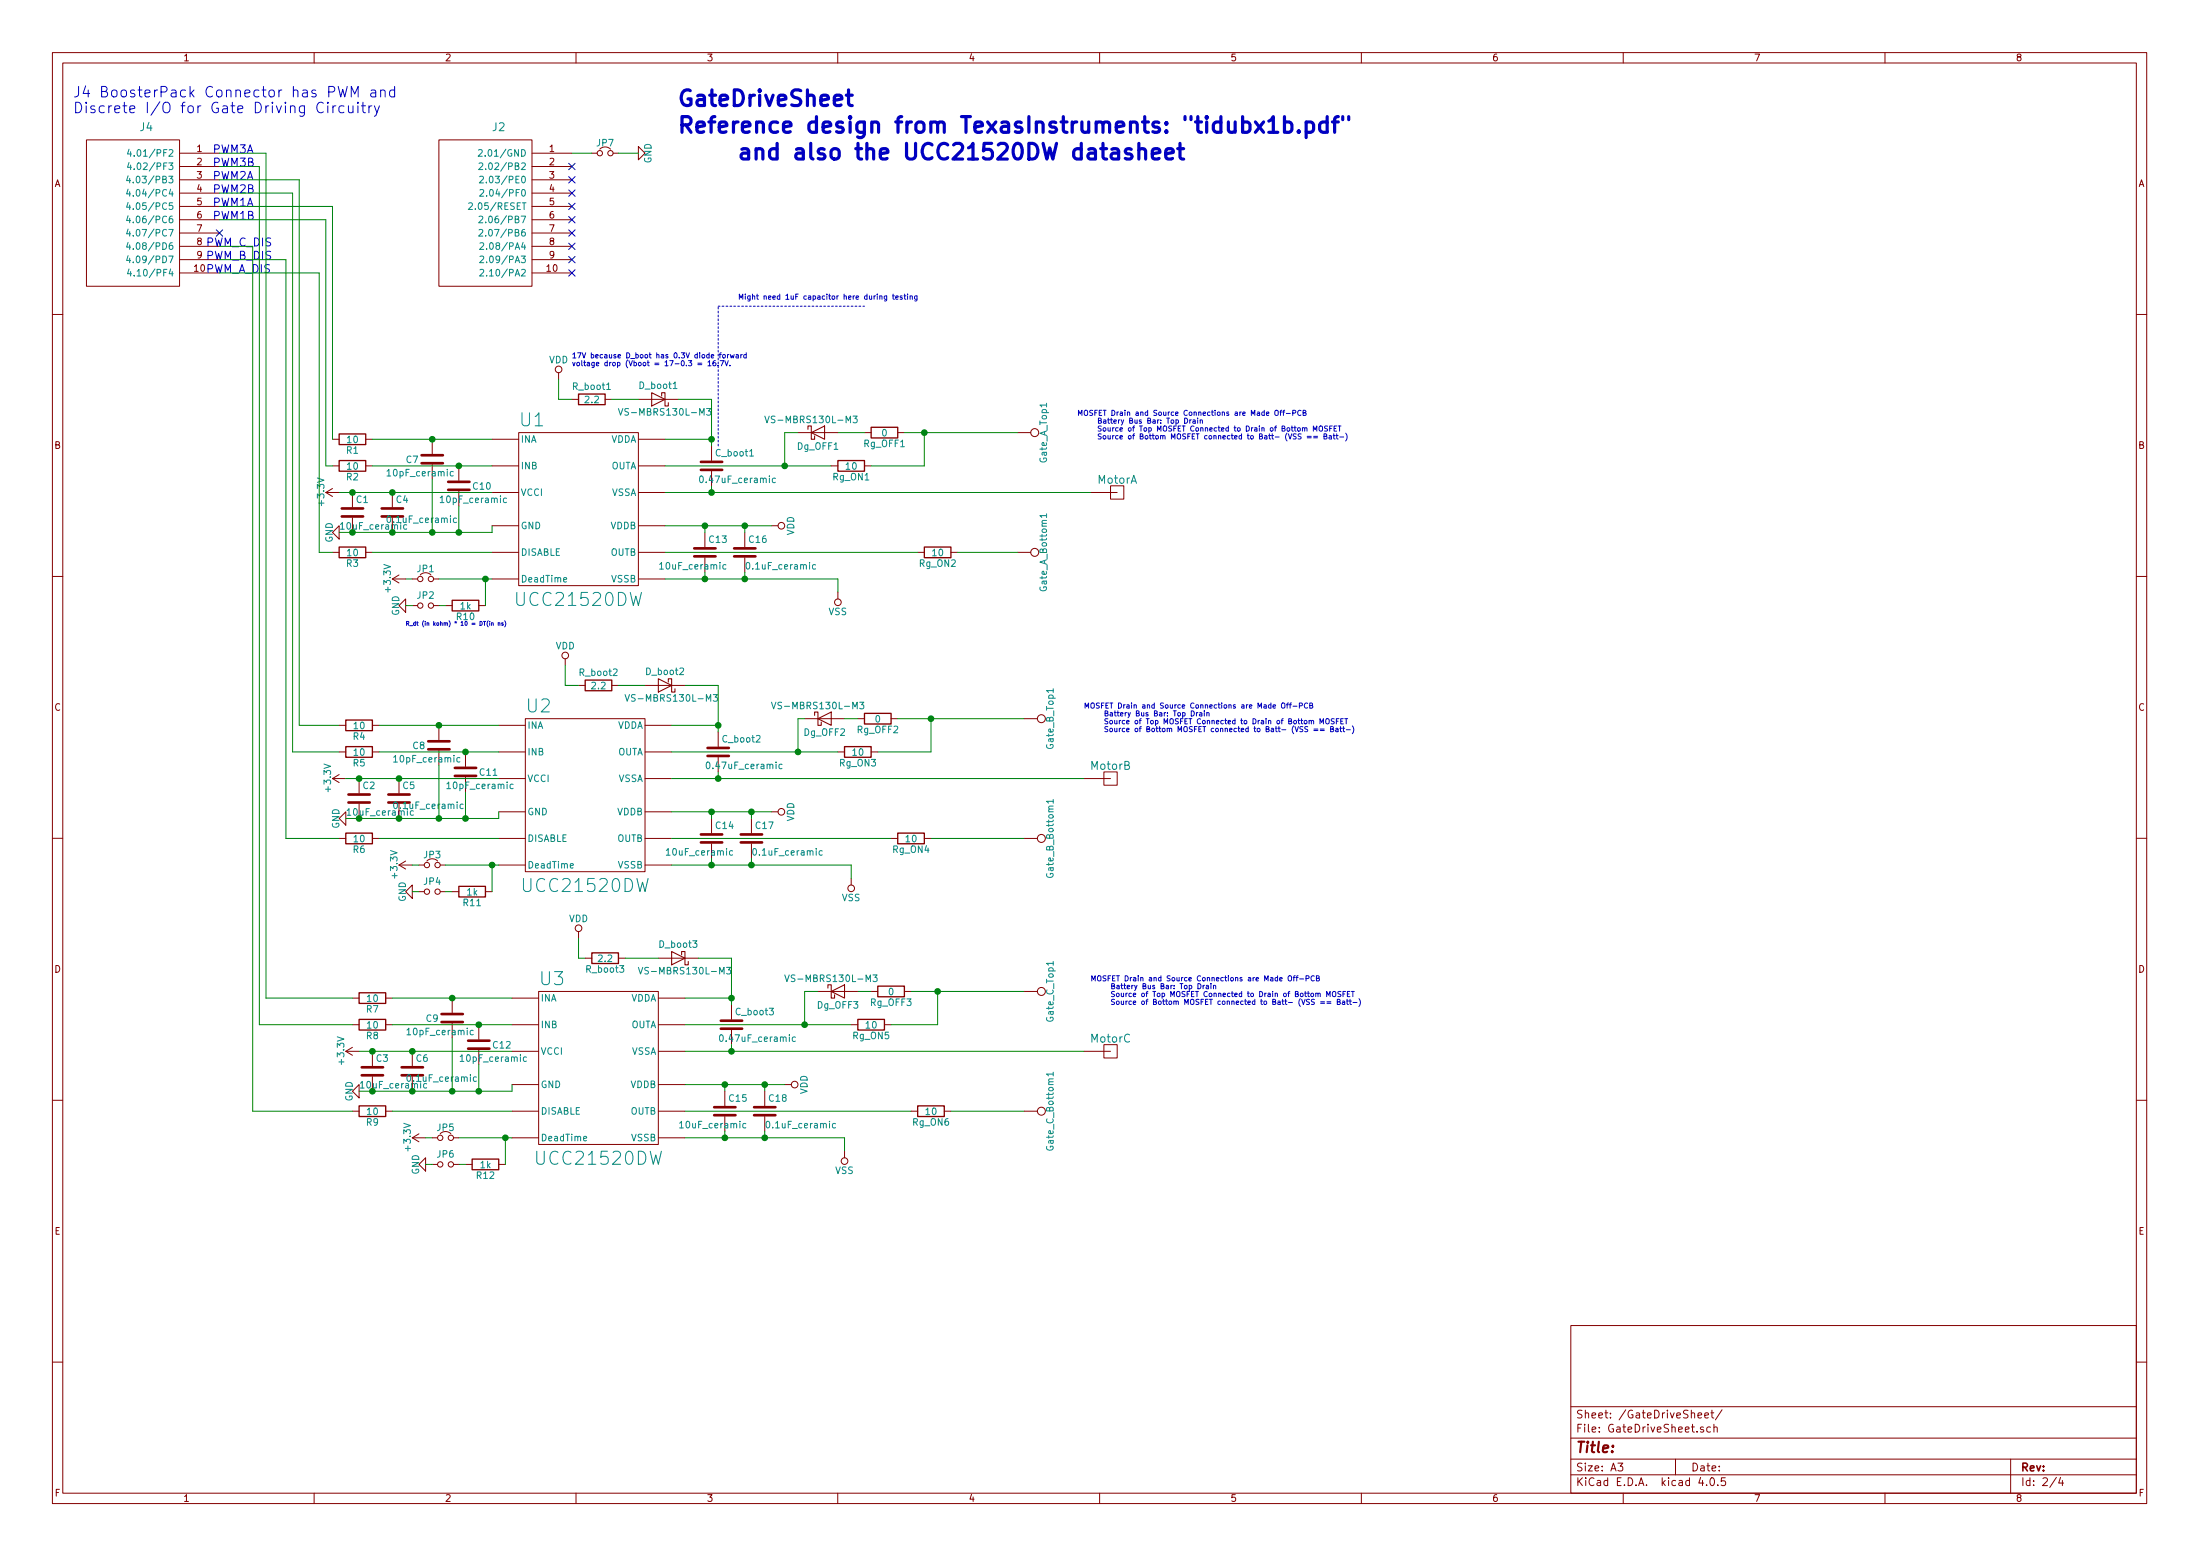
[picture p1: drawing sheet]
<svg xmlns="http://www.w3.org/2000/svg" width="420mm" height="297mm" viewBox="0 0 420 297" stroke-linecap="round" stroke-linejoin="round" font-family="sans-serif">
<g fill="none" stroke="#840000" stroke-width=".19">
<path d="M10 10h400v277h-400zM12 12h396v273.1h-396zM60 10v2M110 10v2M160 10v2M210 10v2M260 10v2M310 10v2M360 10v2M16.5 26.7h17.8v27.9h-17.8zM34.3 29.2h7.6M34.3 31.8h7.6"/>
<path d="M34.3 34.3h7.6M34.3 36.9h7.6M34.3 39.4h7.6M83.8 26.7h17.8v27.9h-17.8zM101.6 29.2h7.6M101.6 31.8h7.6M101.6 34.3h7.6M101.6 36.9h7.6M101.6 39.4h7.6M113 29.2h1M117.1 29.2h1M121.9 28l1.3 1.2-1.3 1.3z"/>
<path d="M34.3 41.9h7.6M34.3 44.5h7.6M34.3 47h7.6M34.3 49.6h7.6M34.3 52.1h7.6M101.6 41.9h7.6M101.6 44.5h7.6M101.6 47h7.6M101.6 49.6h7.6M101.6 52.1h7.6M10 60h2M106.7 71.2v1.2"/>
<path d="M109.2 76.2h1.3M115.6 76.2h1.2M121.9 76.2h7.6M408 60h2M62.2 94h2.6M62.2 94l1.3 .8M63.5 83.9h1.3M63.5 88.9h1.3M63.5 93.3l-1.3 .7M67.3 94v2.8M67.3 98.8v2.8M69.8 83.9h1.3"/>
<path d="M69.8 88.9h1.3M74.9 94v2.8M74.9 98.8v2.8M82.5 83.9v2.8M82.5 88.7v2.8M87.6 88.9v2.8M87.6 93.8v2.8M94 83.9h5.1M94 88.9h5.1M94 94h5.1M99.1 82.6h22.8v29.2h-22.8zM121.9 83.9h5.1"/>
<path d="M121.9 88.9h5.1M121.9 94h5.1M135.9 85.1v2.8M135.9 90v2.7M152.4 82.6h7.6M158.7 88.9h1.3M165.1 88.9h1.3M165.1 82.6h1.3M171.4 82.6h1.3M194.3 82.6h2.5M208.3 94h5.1M212.1 92.7h2.5v2.6h-2.5z"/>
<path d="M10 110h2M63.5 105.4h1.3M64.8 100.4v2.5l-1.3-1.3zM69.8 105.4h1.3M74.9 110.5h2.6M74.9 110.5l1.3 .8M76.2 115.6l1.3-1.3v2.6zM76.2 109.8l-1.3 .7M78.7 110.5h1.1M78.7 115.6h1.1M82.8 110.5h1M82.8 115.6h1"/>
<path d="M85.1 115.6h1.3M91.4 115.6h1.3M94 100.4h5.1M94 105.4h5.1M94 110.5h5.1M121.9 100.4h5.1M121.9 105.4h5.1M121.9 110.5h5.1M134.6 101.6v2.8M134.6 106.5v2.8M142.2 101.6v2.8M142.2 106.5v2.8"/>
<path d="M147.3 100.4h1.3M160 113.1v1.2M175.3 105.4h1.2M181.6 105.4h1.3M194.3 105.4h2.5M408 110h2M64.8 138.5h1.2M71.1 138.5h1.3M83.8 138.5v2.8M95.2 138.5h5.1M100.3 137.2h22.9v29.2h-22.9zM107.9 125.8v1.2"/>
<path d="M110.5 130.8h1.3M116.8 130.8h1.3M123.2 138.5h5.1M123.2 130.8h7.6M137.2 139.7v2.8M153.7 137.2h7.6M163.8 137.2h1.3M170.2 137.2h1.2M195.6 137.2h2.5M63.5 148.6h2.5M63.5 148.6l1.3 .8M64.8 156.2l1.2-1.2v2.5z"/>
<path d="M64.8 143.5h1.2M64.8 147.9l-1.3 .7M68.6 148.6v2.8M68.6 153.5v2.7M71.1 143.5h1.3M76.2 148.6v2.8M76.2 153.5v2.7M83.8 143.3v2.8M88.9 143.5v2.8M88.9 148.4v2.8M95.2 143.5h5.1M95.2 148.6h5.1"/>
<path d="M95.2 155h5.1M123.2 143.5h5.1M123.2 148.6h5.1M123.2 155h5.1M135.9 156.2v2.8M137.2 144.6v2.8M143.5 156.2v2.8M147.3 155h1.3M160 143.5h1.3M166.4 143.5h1.2M207 148.6h5.1M210.8 147.4h2.6v2.5h-2.6z"/>
<path d="M10 160h2M64.8 160.1h1.2M71.1 160.1h1.3M76.2 165.1h2.5M76.2 165.1l1.3 .8M77.5 170.2l1.2-1.3v2.6zM77.5 164.4l-1.3 .7M80 165.1h1M80 170.2h1M84.1 165.1h1M84.1 170.2h1M86.4 170.2h1.2"/>
<path d="M92.7 170.2h1.3M95.2 160.1h5.1M95.2 165.1h5.1M110.5 177.8v1.3M123.2 160.1h5.1M123.2 165.1h5.1M135.9 161.1v2.8M143.5 161.1v2.8M162.6 167.7v1.2M170.2 160.1h1.2M176.5 160.1h1.3M195.6 160.1h2.5"/>
<path d="M408 160h2M67.3 190.5h1.3M67.3 195.6h1.3M67.3 199.9l-1.3 .8M73.7 190.5h1.2M73.7 195.6h1.2M86.4 190.5v2.8M86.4 195.4v2.8M91.4 195.6v2.8M97.8 190.5h5.1M97.8 195.6h5.1M102.9 189.3h22.8v29.2h-22.8z"/>
<path d="M111.8 182.9h1.2M118.1 182.9h1.3M125.7 190.5h5.1M125.7 195.6h5.1M125.7 182.9h7.6M139.7 191.8v2.8M139.7 196.6v2.8M156.2 189.3h7.6M162.6 195.6h1.2M166.4 189.3h1.2M168.9 195.6h1.3M172.7 189.3h1.3"/>
<path d="M195.6 189.3h2.5M210.8 199.4h2.6v2.6h-2.6zM10 210h2M66 200.7h2.6M66 200.7l1.3 .8M67.3 208.3l1.3-1.3v2.6zM67.3 212.1h1.3M71.1 200.7v2.8M71.1 205.5v2.8M73.7 212.1h1.2M78.7 217.2h2.6M78.7 217.2l1.3 .8"/>
<path d="M78.7 200.7v2.8M78.7 205.5v2.8M80 216.4l-1.3 .8M82.5 217.2h1.1M86.6 217.2h1M91.4 200.4v2.8M97.8 200.7h5.1M97.8 207h5.1M97.8 212.1h5.1M97.8 217.2h5.1M125.7 200.7h5.1M125.7 207h5.1"/>
<path d="M125.7 212.1h5.1M125.7 217.2h5.1M138.4 208.3v2.8M138.4 213.1v2.8M146 208.3v2.8M146 213.1v2.8M149.9 207h1.2M161.3 219.7v1.3M174 212.1h1.3M180.3 212.1h1.3M195.6 212.1h2.5M207 200.7h5.1"/>
<path d="M408 210h2M80 222.3l1.3-1.3v2.6zM82.5 222.3h1.1M86.6 222.3h1M88.9 222.3h1.3M95.2 222.3h1.3M300 253h108v32.1h-108zM10 260h2M300 278.5h108M300 274.5h108M300 268.5h108M309 279.3h.9l-.5 .6 .5 .1v.7l-.2 .1-.7-.1"/>
<path d="M320 278.5v3M324.3 270.2l.7-.1-.1-.3-.4-.1-.2 .2 .1 .7h.5M325.3 272.5a.37 .37 0 0 0-.6 .1l.1 .2 .5 .2 .1 .1-.2 .3-.5-.1M325.6 270.2l.7-.1-.1-.3-.4-.1-.2 .2 .1 .7h.5M326.7 272.5l-.5-.1-.2 .3v.6l.2 .1 .5-.1M326.7 269.7h.6M326.9 269.2v1.3l.4 .2M327.3 272.5l.2-.1 .4 .1 .1 .9M327.3 271.9v1.5M328.9 269.1l-1.3 2M384 278.5v6.6M408 260h2"/>
<path d="M60 285.1v1.9M110 285.1v1.9M160 285.1v1.9M210 285.1v1.9M260 285.1v1.9M300 281.5h108M310 285.1v1.9M324.8 282l-.4 1.1h1M325.9 283.5v.1M326.7 282.3l.2-.2a.81 .81 0 0 1 .6 .6 .81 .81 0 0 1-.3 .8l-.1 .1a.79 .79 0 0 1-.4-1.3zM328.1 283.5v.1M329.5 282.1h-.7l-.1 .7 .2-.1h.5l.2 .3-.1 .5-.2 .1-.6-.1"/>
<path d="M360 285.1v1.9M392.7 282l-1.2 2M393.5 282l-.3 1.1h.9M393.9 282.6v1"/>
<circle cx="114.6" cy="29.2" r=".51"/>
<circle cx="116.6" cy="29.2" r=".51"/>
<circle cx="106.7" cy="70.5" r=".63"/>
<circle cx="197.6" cy="82.6" r=".76"/>
<circle cx="80.3" cy="115.6" r=".51"/>
<circle cx="80.3" cy="110.5" r=".51"/>
<circle cx="82.3" cy="115.6" r=".51"/>
<circle cx="82.3" cy="110.5" r=".51"/>
<circle cx="149.2" cy="100.4" r=".63"/>
<circle cx="160" cy="115" r=".63"/>
<circle cx="197.6" cy="105.4" r=".76"/>
<circle cx="107.9" cy="125.1" r=".63"/>
<circle cx="198.9" cy="137.2" r=".76"/>
<circle cx="149.2" cy="155" r=".63"/>
<circle cx="81.5" cy="170.2" r=".51"/>
<circle cx="81.5" cy="165.1" r=".51"/>
<circle cx="83.6" cy="170.2" r=".51"/>
<circle cx="83.6" cy="165.1" r=".51"/>
<circle cx="110.5" cy="177.2" r=".63"/>
<circle cx="162.6" cy="169.6" r=".63"/>
<circle cx="198.9" cy="160.1" r=".76"/>
<circle cx="198.9" cy="189.3" r=".76"/>
<circle cx="84.1" cy="217.2" r=".51"/>
<circle cx="86.1" cy="217.2" r=".51"/>
<circle cx="151.8" cy="207" r=".63"/>
<circle cx="198.9" cy="212.1" r=".76"/>
<circle cx="84.1" cy="222.3" r=".51"/>
<circle cx="86.1" cy="222.3" r=".51"/>
<circle cx="161.3" cy="221.7" r=".63"/>
</g>
<g fill="none" stroke="#008484" stroke-width=".19">
<path d="M24.5 33.6l-.3 .9h.7M24.5 36.1l-.3 .9h.7M24.5 38.6l-.3 1h.7M24.6 28.5l-.2 .9h.7M24.6 31l-.2 .9h.7M24.8 34v.9M24.8 36.6v.9M24.8 39.1v.9M24.9 29v.8M24.9 31.5v.9M89.5 38.8l.5-.1 .2 .4-.8 .9h.8M91.4 28.7l.5-.1 .2 .3-.8 .9h.8"/>
<path d="M91.5 31.2l.5-.1 .2 .4-.8 .9h.8M91.6 33.7l.5-.1 .2 .4-.8 .9h.8M91.7 36.3l.5-.1 .2 .3-.8 1h.8M24.5 41.2l-.3 .9h.7M24.5 43.7l-.3 .9h.7M24.5 46.3l-.3 .9h.7M24.5 48.8l-.3 .9h.7M24.6 51.3l-.2 1h.7M24.8 41.7v.8M24.8 44.2v.9M24.8 46.7v.9M24.8 49.3v.9"/>
<path d="M24.9 51.8v.9M91.5 41.4l.5-.1 .2 .3-.8 .9h.8M91.5 43.9l.5-.1 .2 .4-.8 .9h.8M91.7 46.4l.5-.1 .2 .4-.8 .9h.8M91.7 49l.5-.1 .2 .3-.8 1h.8M91.7 51.5l.5-.1 .2 .4-.8 .9h.8M115.9 74.4h.7M118.1 78l.4 1.3 .4-1.3M128.6 74.2h.7M135 78h.7l-.4 .5 .4 .1v.5l-.2 .2-.5-.2M146.1 79.4l.4 1.3 .4-1.3M162.9 79.4h.8l-.4 .5 .4 .1v.6l-.2 .1-.6-.1"/>
<path d="M199.9 77v.7M86.6 90.1l-.4-.1-.2 .3 .1 .5h.5M87.2 99l-.4-.1-.2 .2 .1 .6h.5M96.7 95.2l-.3-.1-.3 .2 .1 .6h.5M133.7 91l.2-.1a.67 .67 0 0 1 .4 .6 .67 .67 0 0 1-.4 .6l-.3-.4zM143.2 87.1h.7M148.1 91.3h-.4l-.2 .2 .1 .6h.5M199.9 98.4h-1.3l.4 .4M199.9 98.1v.7M77.7 100.2h-.4l-.2 .2 .1 .6h.5M107.6 110.7l.6-.1v-.3l-.4-.1-.2 .2 .1 .6h.5M138.6 107.9l-.3-.1-.3 .2 .2 .6h.4"/>
<path d="M155.8 107.9l-.4-.1-.2 .2 .1 .6h.5M119.4 132.6l.4 1.3 .4-1.3M136.2 132.6h.8l-.4 .5 .4 .1v.5l-.2 .2-.6-.2M147.3 134l.5 1.3 .4-1.3M164.2 134h.8l-.5 .5 .4 .1v.6l-.2 .1-.5-.1M201.1 131.5v.7M78.9 154.8h-.3l-.2 .2 .1 .6h.4M87.8 144.7l-.3-.1-.3 .3 .2 .5h.4M88.4 153.6l-.3-.1-.2 .3 .1 .5h.4M98 149.8l-.4-.1-.2 .2 .1 .6h.5M135 145.6l.2-.1a.67 .67 0 0 1 .4 .6 .67 .67 0 0 1-.4 .6l-.3-.4zM149.4 146l-.4-.1-.2 .2 .1 .6h.5"/>
<path d="M201.1 153h-1.2l.3 .3M201.1 152.6v.7M108.9 165.3l.6-.1-.1-.3h-.3l-.2 .1 .1 .6h.4M139.9 162.5l-.4-.1-.2 .2 .1 .6h.5M157 162.5l-.3-.1-.3 .2 .1 .6h.5M90.4 196.8l-.4-.1-.2 .2 .1 .6h.5M121.9 184.7l.4 1.2 .5-1.2M137.5 197.6l.2-.1a.67 .67 0 0 1 .4 .7 .67 .67 0 0 1-.4 .6l-.3-.5zM138.8 184.7h.7l-.4 .5 .4 .1v.5l-.2 .1-.5-.1M149.9 186.1l.4 1.3 .4-1.3M151.9 198h-.4l-.2 .2 .1 .5h.5M166.7 186.1h.8l-.4 .5 .4 .1v.6l-.2 .1-.6-.1"/>
<path d="M201.1 183.6v.7M81.5 206.9l-.4-.1-.2 .3 .1 .5h.5M91 205.6h-.4l-.2 .2 .1 .6h.5M100.5 201.8h-.3l-.3 .2 .2 .6h.4M111.5 217.4l.5-.2v-.2l-.4-.1-.1 .2v.6h.5M142.4 214.5h-.3l-.2 .2 .1 .6h.4M159.6 214.5h-.4l-.2 .2 .1 .6h.5M201.1 205h-1.2l.3 .4M201.1 204.7v.7"/>
</g>
<g fill="none" stroke="#840000" stroke-width=".25">
<path d="M110.5 75.2h5.1v2.1h-5.1zM64.8 82.8h5v2.1h-5zM64.8 87.9h5v2.1h-5zM160 87.9h5.1v2.1h-5.1zM166.4 81.6h5v2h-5zM64.8 104.4h5v2.1h-5zM86.4 114.6h5v2h-5zM176.5 104.4h5.1v2.1h-5.1zM66 137.5h5.1v2h-5.1zM111.8 129.8h5v2.1h-5zM165.1 136.2h5.1v2h-5.1zM66 142.5h5.1v2.1h-5.1z"/>
<path d="M66 159h5.1v2.1h-5.1zM161.3 142.5h5.1v2.1h-5.1zM171.4 159h5.1v2.1h-5.1zM87.6 169.2h5.1v2h-5.1zM68.6 189.5h5.1v2.1h-5.1zM68.6 194.6h5.1v2h-5.1zM113 181.9h5.1v2h-5.1zM163.8 194.6h5.1v2h-5.1zM167.6 188.3h5.1v2h-5.1zM68.6 211.1h5.1v2h-5.1zM175.3 211.1h5v2h-5zM90.2 221.3h5v2h-5z"/>
</g>
<g fill="none" stroke="#840000" stroke-width=".51">
<path d="M65.3 98.6h4M65.3 97.1h4M72.9 98.6h4.1M72.9 97.1h4.1M80.5 88.4h4.1M80.5 86.9h4.1M85.6 93.5h4.1M85.6 92h4.1M133.9 89.7h4M133.9 88.2h4M132.6 106.2h4.1M132.6 104.7h4.1"/>
<path d="M140.2 106.2h4.1M140.2 104.7h4.1M66.5 153.2h4.1M66.5 151.7h4.1M74.2 153.2h4M74.2 151.7h4M81.8 143h4.1M81.8 141.5h4.1M86.9 148.1h4M86.9 146.6h4M133.9 159.3h4M135.1 144.3h4.1"/>
<path d="M135.1 142.8h4.1M141.5 159.3h4M133.9 160.8h4M141.5 160.8h4M84.3 195.1h4.1M84.3 193.6h4.1M89.4 198.7h4.1M137.7 196.4h4M137.7 194.9h4M69.1 205.3h4.1M69.1 203.7h4.1M76.7 205.3h4.1"/>
<path d="M76.7 203.7h4.1M89.4 200.2h4.1M136.4 212.9h4.1M136.4 211.4h4.1M144 212.9h4.1M144 211.4h4.1"/>
</g>
<g fill="none" stroke="#0000c2" stroke-width=".61">
<path d="M161.6 18.2h1.2M162.1 17.2v2.5l.1 .3 .6 .2M210.2 28.4h1.2M210.6 27.4v2.6l.2 .2 .6 .2M212.3 28.5l.3-.1 .9 .1 .1 .3v1.6M213.6 29.1l-1 .1a.59 .59 0 0 0-.4 .6 .59 .59 0 0 0 .4 .6l1-.2M216.1 28.5l-.8-.1-.2 .1-.2 .3 .2 .4 1 .3 .1 .3-.1 .4-.3 .2-.9-.2M217.5 28.7a.76 .76 0 0 1 1.3 .1v1.6M217.5 27.4v3M220.1 29.4l1.4-.3-.1-.6-.9-.1-.3 .1-.1 .3v1.2l.1 .2 .3 .2 .9-.2M222.6 29.4l1.5-.3-.2-.6-.8-.1-.3 .1-.2 .3v1.2l.2 .2 .3 .2 .8-.2M224.9 28.4h1.2"/>
<path d="M225.3 27.4v2.6l.2 .2 .6 .2M245.3 23.4l.9-.1 .4 .3 .1 .2v.9l-.2 .4-.3 .2-.9-.2M245.3 22.3v3M248 25l.2 .1-.2 .2-.1-.2 .1-.1v.3M249.5 23.4l.8-.1 .4 .3 .2 .2v.9l-.3 .4-.3 .2-.8-.2M249.5 23.3v3M253.5 23.4a.96 .96 0 0 0-1.5 .4v.9l.2 .3a.99 .99 0 0 0 1.3 .1M253.5 22.3v3M254.5 23.3h1.1M255.6 22.3l-.6 .1-.1 .3v2.6M256.4 22.3v.5M257.6 22.3v.5"/>
</g>
<g fill="none" stroke="#0000c2" stroke-width=".19">
<path d="M61.7 19.7a.8 .8 0 0 0-.9 0 .8 .8 0 0 0-.3 1 .76 .76 0 0 0 .4 .7 .76 .76 0 0 0 .8-.1M62.6 19.5l-.1 .1 .1 .1 .1-.1-.1-.1v.2M67.1 18.5v-2l.6 1.4 .7-1.4v2M68.4 19.5l-.2 .1 .2 .1 .1-.1-.1-.1v.2M69.3 19.5v1.7l.1 .2 .4 .1M70.9 17.3h.8l.1 1.2M71.8 17.6l-.7 .1a.39 .39 0 0 0-.3 .4 .39 .39 0 0 0 .3 .4l.7-.1M72.7 17.4a.51 .51 0 0 1 .9 .1v1M72.7 17.2v1.3M75.4 17.3a.68 .68 0 0 0-.9 .1l-.1 .2 .1 .7 .3 .2 .6-.1M75.4 16.5v2M62.6 20.2v1.3"/>
<path d="M63.6 20.2v1.3M64.1 20.2a.45 .45 0 0 0-.5 .4M65.7 20.3a.68 .68 0 0 0-.9 .1l-.1 .2 .1 .7 .3 .2 .6-.1M66.5 20.2l.1 1.2a.56 .56 0 0 0 .8-.1M67.4 20.2v1.3M68.4 20.2v1.3M69 20.2h.8M70.5 20.2v1.3M71 20.2a.45 .45 0 0 0-.5 .4M71.5 20.2l.5 1.3M72.5 20.2l-.7 1.8-.3 .2M169.3 56.5v.8l-.1 .2-.3-.1"/>
<path d="M169.3 56.5h-.2l-.2 .2 .1 .4h.3M170.4 56.5h.4M170.6 56.1v.9l.2 .1M171.1 56.8l.5-.1-.1-.2h-.3l-.1 .1v.5h.4M172.3 56.5h-.2l-.2 .1 .4 .3v.2h-.4M172.6 56.5h.4M172.8 56.1v.9l.2 .1M173.3 56.1v.1M173.3 56.5v.6M173.8 56.6l.4-.1v.6M173.8 56.5v.6M175.1 56.5v.8l-.1 .2-.3-.1"/>
<path d="M175.1 56.5h-.2l-.2 .2 .1 .4h.3M133.3 69.3h.7M133.3 69.6h.7M135.2 69.1l.3-.3v1M135.2 69.8h.6M136.6 68.8l-.4 .3-.1 .6 .2 .1 .4-.1-.1-.4-.3-.1-.2 .2M137.1 69.7v.1M137.4 67.7h.3M137.5 68.8h.7l-.4 1M137.7 67.3l-.2 .2v.8M138 67.8l.2-.1 .3 .1-.1 .5-.4-.1zM138.4 68.8l.4 1 .3-1"/>
<path d="M138.9 67.7v.6M139.2 67.7l-.3 .2M139.4 69.7v.1M139.5 67.7l.1 .6 .2-.4 .2 .4 .2-.6M140.6 67.7h.4v.6M141 67.9l-.5 .2 .2 .2h.3M141.5 67.7v.6M141.8 67.7l-.3 .2M142.5 67.7h-.3l-.2 .2 .1 .4h.4M142.5 67.3v1M226.2 79.8a.5 .5 0 0 1 .6 .5 .5 .5 0 0 1-.6 .5zM228.7 79.8v.1"/>
<path d="M243.5 78.5l.2-.2 .4 .2-.1 .8-.5-.1zM244.4 78.6h.4M244.8 78.3l-.2 .2v.8M245 78.6h.4M245.4 78.3l-.3 .2v.8M245.7 78.9h.7M246.9 78.9l.5-.1v-.4l-.5-.1v1M248.5 78.4a.44 .44 0 0 0-.7 .4 .44 .44 0 0 0 .7 .4M248.9 78.8h.4l.1-.4-.5-.1v1h.4l.2-.3-.3-.2M224.6 80.2l.3-.1 .2 .3-.1 .4h-.4M224.6 80.1v1M227.2 80.1v.7"/>
<path d="M227.5 80.1l-.3 .3M227.8 80.2h.4l.1 .6M228.3 80.4l-.5 .2 .1 .2h.4M228.7 80.1v.7M229.2 80.2h.4v.6M229.2 80.1v.7M245.8 82.7a1.13 1.13 0 0 0 0 1.5M246 82.8l.4 1 .3-1M247.5 82.9h-.5a.41 .41 0 0 0 .5 .5l-.1 .4h-.4M247.9 81.7l.2-.1 .2 .3v.2l-.2 .2-.3-.2zM248.5 82.9h-.5a.41 .41 0 0 0 .4 .5v.4h-.5M248.7 81.7h.4l.1 .6"/>
<path d="M248.7 81.6v.7M249.2 81.8l.1-.2 .3 .1v.6M249.7 83.3h.7M249.7 83.6h.7M250.8 82.3v-1l.4 .7 .3-.7v1M250.9 83.3h.7M250.9 83.6h.7M252 81.5l.2-.2 .4 .2-.1 .8-.5-.1zM252.9 83.3l.4-.1v-.3l-.4-.1v1h.3l.2-.3-.2-.2M253.5 81.4h-.5a.41 .41 0 0 0 .5 .5l-.1 .4h-.4M253.8 83.2h.4l.1 .6M253.9 81.8h.4"/>
<path d="M254.3 83.4l-.5 .2 .1 .2h.4M254.4 81.3h-.5v1M254.6 83.1h.4M254.7 82.8v.9l.3 .1M254.8 81.8h.3M255.2 83.1h.3M255.3 81.3h-.5v1h.5M255.3 82.8v.9l.2 .1M255.5 81.3h.6M255.8 81.3v1M255.9 83.4h.7M257 82.7a1.13 1.13 0 0 1 0 1.5"/>
<path d="M92.3 118.6h.5M92.5 118.6v.8M93.2 118.5l-.2 .5 .2 .7M93.5 118.6v.1M93.5 118.9v.5M93.9 118.9h.3v.5M93.9 118.9v.5M95.1 118.9h.4v.5M95.1 118.9v.5M96.1 118.9l-.3 .1 .3 .3h-.3M96.4 118.5l.2 .5-.2 .7M225.9 136.1l.2-.1 .2 .2-.1 .4h-.3"/>
<path d="M225.9 136v1M227.5 135.7a.5 .5 0 0 1 .6 .5 .5 .5 0 0 1-.6 .5zM228.5 136v.7M228.8 136l-.3 .2M229.1 136.1h.4v.6M229.5 136.3l-.4 .2 .1 .2 .3-.1M230 135.7v.1M230 136v.7M230.5 136.1h.4v.6M230.5 136v.7M244.8 134.4l.2-.2 .4 .2-.1 .7h-.5zM245.7 134.5h.4"/>
<path d="M246.1 134.2l-.3 .2v.8M246.3 134.5h.3M246.6 134.2l-.2 .2v.8M246.9 134.8h.8M247.1 138.6a1.13 1.13 0 0 0 0 1.5M247.3 138.7l.3 1 .4-1M248.2 134.7h.4l.1-.4-.5-.1v1M248.8 138.7l-.5 .1a.41 .41 0 0 0 .5 .5l-.1 .3h-.5M249.1 137.6l.2-.1 .3 .1-.1 .5h-.4zM249.7 134.3a.44 .44 0 0 0-.6 .4 .44 .44 0 0 0 .6 .4M249.8 138.7l-.6 .1a.41 .41 0 0 0 .5 .5v.3h-.5M250 137.6h.4v.6"/>
<path d="M250 137.5v.7M250.1 134.7l.5-.1v-.3l-.5-.1v1h.4l.2-.3-.2-.2M250.4 137.7l.2-.2 .2 .1 .1 .6M250.9 139.2h.8M250.9 139.5h.8M252.1 138.2v-1l.3 .7 .4-.7v1M252.1 139.2h.8M252.1 139.5h.8M253.2 137.3l.2-.1 .4 .1-.1 .8h-.5zM254.1 139.2l.5-.1v-.3l-.5-.1v1h.4l.2-.3-.2-.2M254.8 137.2l-.5 .1a.41 .41 0 0 0 .5 .5l-.1 .3h-.5M255.1 139.1h.4v.6"/>
<path d="M255.2 137.7h.3M255.5 139.3l-.4 .2 .1 .2 .3-.1M255.7 137.2h-.5v1M255.9 139h.4M256 138.7v.9l.3 .1M256.1 137.7h.3M256.4 139h.4M256.5 137.2h-.4v1h.4M256.6 138.7v.9l.2 .1M256.8 137.2h.6M257.1 137.2v1M257.1 139.3h.8"/>
<path d="M258.3 138.6a1.13 1.13 0 0 1 0 1.5M227.1 188.1h.3l.2 .2-.1 .4h-.4M227.1 188.1v1M228.8 187.8a.5 .5 0 0 1 .6 .5 .5 .5 0 0 1-.6 .5zM229.8 188.1v.7M230 188.1l-.2 .2M230.4 188.1h.4v.7M230.8 188.3l-.5 .2 .2 .3 .3-.1M231.3 187.8v.1M231.3 188.1v.7M231.7 188.2l.4-.1 .1 .7M231.7 188.1v.7"/>
<path d="M246 186.4l.3-.1 .3 .1-.1 .8-.5-.1zM247 186.6h.3M247.3 186.3l-.2 .1v.9M247.5 186.6h.4M247.9 186.3l-.3 .1v.9M248.2 186.9h.8M248.3 190.6a1.13 1.13 0 0 0 0 1.5M248.6 190.8l.3 1 .4-1M249.4 186.8h.5l.1-.4-.6-.1v1M250.1 190.8l-.5 .1a.41 .41 0 0 0 .4 .5v.3h-.5M250.4 189.7l.1-.1 .3 .1v.5h-.4zM251 186.4a.44 .44 0 0 0-.6 .4 .44 .44 0 0 0 .6 .4"/>
<path d="M251 190.8l-.5 .1a.41 .41 0 0 0 .5 .5l-.1 .3h-.5M251.3 189.7l.4-.1v.7M251.3 189.6v.7M251.4 186.8l.4-.1 .1-.3-.5-.1v1h.4l.2-.4-.3-.1M251.7 189.7l.2-.1h.2v.7M252.2 191.2h.8M252.2 191.5h.8M253.4 190.3v-1l.3 .7 .3-.7v1M253.4 191.2h.8M253.4 191.5h.8M254.5 189.4l.2-.1 .4 .1-.1 .8-.5-.1zM255.4 191.2h.4l.1-.3-.5-.1v1h.4l.2-.4-.3-.2"/>
<path d="M256.1 189.3l-.6 .1a.41 .41 0 0 0 .5 .5v.3h-.5M256.4 191.1h.4v.7M256.5 189.7h.3M256.8 191.3l-.5 .2 .2 .3 .3-.1M257 189.3h-.5v1M257.1 191.1h.4M257.3 190.8v.8l.2 .2M257.3 189.7h.4M257.7 191.1h.4M257.8 189.3h-.5v1h.5M257.8 190.8v.8l.3 .2M258.1 189.3h.5"/>
<path d="M258.4 189.3v1M258.4 191.4h.8M259.5 190.6a1.13 1.13 0 0 1 0 1.5"/>
</g>
<g fill="none" stroke="#000084" stroke-width=".19">
<path d="M108.6 31.2l1.2 1.2M108.6 33.7l1.2 1.2M108.6 36.3l1.2 1.2M108.6 38.8l1.2 1.2M109.8 31.2l-1.2 1.2M109.8 33.7l-1.2 1.2M109.8 36.3l-1.2 1.2M109.8 38.8l-1.2 1.2M41.3 43.9l1.2 1.2M42.5 43.9l-1.2 1.2M108.6 41.3l1.2 1.3M108.6 43.9l1.2 1.2"/>
<path d="M108.6 46.4l1.2 1.2M108.6 49l1.2 1.2M108.6 51.5l1.2 1.2M109.8 41.3l-1.2 1.3M109.8 43.9l-1.2 1.2M109.8 46.4l-1.2 1.2M109.8 49l-1.2 1.2M109.8 51.5l-1.2 1.2"/>
</g>
<path d="M124.5 75l2.5 1.2-2.5 1.3zM126.4 75.6v-.6h.6v2.5h.6v-.6M154.3 82v-.7h.6v2.6h.7v-.7M154.9 82.6l2.6-1.3v2.6zM125.7 129.6l2.6 1.2-2.6 1.3zM127.6 130.2v-.6h.7v2.5h.6v-.6M155.6 136.6v-.7h.6v2.6h.6v-.7M156.2 137.2l2.5-1.3v2.6zM128.3 181.6l2.5 1.3-2.5 1.3zM130.2 182.3v-.7h.6v2.6h.6v-.6M158.1 188.6v-.6h.6v2.5h.7v-.6M158.7 189.3l2.6-1.3v2.5z" fill="none" stroke="#840000" stroke-width=".2"/>
<g fill="none" stroke="#008400" stroke-width=".19">
<path d="M41.9 34.3h15.2v104.2h7.7M41.9 36.9h14v106.6h8.9M41.9 29.2h8.9v161.3h16.5M41.9 31.8h7.6v163.8h17.8M41.9 39.4h21.6v44.5M109.2 29.2h3.8M118.1 29.2h3.8M41.9 41.9h20.3v47h1.3M41.9 52.1h19.1v53.3h2.5M41.9 49.6h12.7v110.5h10.2M41.9 47h6.4v165.1h19M106.7 72.4v3.8h2.5"/>
<path d="M116.8 76.2h5.1M129.5 76.2h6.4v8.9M64.8 94h29.2M71.1 83.9h22.9M71.1 88.9h22.9M82.5 91.5v10.1M87.6 96.6v5M127 83.9h8.9M127 88.9h31.7M127 94h81.3M135.9 92.7v1.3M152.4 82.6h-2.5v6.3"/>
<path d="M160 82.6h5.1M172.7 82.6h21.6M176.5 82.6v6.3h-10.1M71.1 105.4h22.9M77.5 110.5h1.2M77.5 115.6h1.2M83.8 110.5h10.2M83.8 115.6h1.3M92.7 110.5v5.1M94 100.4v1.2h-29.2M127 105.4h48.3M127 110.5h33v2.6"/>
<path d="M127 100.4h20.3M134.6 100.4v1.2M134.6 109.3v1.2M142.2 100.4v1.2M142.2 109.3v1.2M182.9 105.4h11.4M72.4 138.5h22.8M107.9 127v3.8h2.6M118.1 130.8h5.1M128.3 138.5h8.9M130.8 130.8h6.4v8.9M153.7 137.2h-1.3v6.3"/>
<path d="M161.3 137.2h2.5M171.4 137.2h24.2M177.8 137.2v6.3h-10.2M66 148.6h29.2M72.4 143.5h22.8M83.8 146.1v10.1M88.9 151.2v5M95.2 155v1.2h-29.2M128.3 143.5h31.7M128.3 148.6h78.7M128.3 155h19M135.9 155v1.2"/>
<path d="M137.2 147.4v1.2M143.5 155v1.2M72.4 160.1h22.8M78.7 165.1h1.3M78.7 170.2h1.3M85.1 165.1h10.1M85.1 170.2h1.3M94 165.1v5.1M110.5 179.1v3.8h1.3M128.3 160.1h41.9M128.3 165.1h34.3v2.6M135.9 163.9v1.2"/>
<path d="M143.5 163.9v1.2M177.8 160.1h17.8M74.9 190.5h22.9M74.9 195.6h22.9M86.4 198.2v10.1M119.4 182.9h6.3M130.8 190.5h8.9M130.8 195.6h31.8M133.3 182.9h6.4v8.9M139.7 199.4v1.3M156.2 189.3h-2.5v6.3M163.8 189.3h2.6"/>
<path d="M174 189.3h21.6M179.1 189.3v6.3h-8.9M68.6 200.7h29.2M74.9 212.1h22.9M81.3 217.2h1.2M87.6 217.2h10.2M91.4 203.2v5.1M96.5 217.2v5.1M97.8 207v1.3h-29.2M130.8 212.1h43.2M130.8 217.2h30.5v2.5M130.8 200.7h76.2"/>
<path d="M130.8 207h19.1M138.4 207v1.3M138.4 215.9v1.3M146 207v1.3M146 215.9v1.3M181.6 212.1h14M81.3 222.3h1.2M87.6 222.3h1.3"/>
</g>
<g fill="#008400" stroke="#008400" stroke-width=".25">
<circle cx="92.7" cy="110.5" r=".51"/>
<circle cx="67.3" cy="101.6" r=".51"/>
<circle cx="67.3" cy="94" r=".51"/>
<circle cx="87.6" cy="101.6" r=".51"/>
<circle cx="82.6" cy="101.6" r=".51"/>
<circle cx="134.6" cy="100.4" r=".51"/>
<circle cx="135.9" cy="83.9" r=".51"/>
<circle cx="74.9" cy="101.6" r=".51"/>
<circle cx="74.9" cy="94" r=".51"/>
<circle cx="142.2" cy="100.4" r=".51"/>
<circle cx="134.6" cy="110.5" r=".51"/>
<circle cx="176.5" cy="82.6" r=".51"/>
<circle cx="135.9" cy="94" r=".51"/>
<circle cx="142.2" cy="110.5" r=".51"/>
<circle cx="94" cy="165.1" r=".51"/>
<circle cx="68.6" cy="156.2" r=".51"/>
<circle cx="68.6" cy="148.6" r=".51"/>
<circle cx="88.9" cy="156.2" r=".51"/>
<circle cx="83.8" cy="156.2" r=".51"/>
<circle cx="135.9" cy="155" r=".51"/>
<circle cx="137.2" cy="138.5" r=".51"/>
<circle cx="76.2" cy="156.2" r=".51"/>
<circle cx="76.2" cy="148.6" r=".51"/>
<circle cx="143.5" cy="155" r=".51"/>
<circle cx="135.9" cy="165.1" r=".51"/>
<circle cx="152.4" cy="143.5" r=".51"/>
<circle cx="137.2" cy="148.6" r=".51"/>
<circle cx="143.5" cy="165.1" r=".51"/>
<circle cx="96.5" cy="217.2" r=".51"/>
<circle cx="71.1" cy="208.3" r=".51"/>
<circle cx="71.1" cy="200.7" r=".51"/>
<circle cx="91.4" cy="208.3" r=".51"/>
<circle cx="86.4" cy="208.3" r=".51"/>
<circle cx="138.4" cy="207" r=".51"/>
<circle cx="139.7" cy="190.5" r=".51"/>
<circle cx="78.7" cy="208.3" r=".51"/>
<circle cx="78.7" cy="200.7" r=".51"/>
<circle cx="146.1" cy="207" r=".51"/>
<circle cx="138.4" cy="217.2" r=".51"/>
<circle cx="139.7" cy="200.7" r=".51"/>
<circle cx="146.1" cy="217.2" r=".51"/>
<circle cx="82.6" cy="83.9" r=".51"/>
<circle cx="87.6" cy="88.9" r=".51"/>
<circle cx="86.4" cy="190.5" r=".51"/>
<circle cx="91.4" cy="195.6" r=".51"/>
<circle cx="83.8" cy="138.5" r=".51"/>
<circle cx="88.9" cy="143.5" r=".51"/>
<circle cx="177.8" cy="137.2" r=".51"/>
<circle cx="179.1" cy="189.3" r=".51"/>
<circle cx="153.7" cy="195.6" r=".51"/>
<circle cx="149.9" cy="88.9" r=".51"/>
</g>
<path d="M137.2 58.5h27.9M137.2 85.1v-26.6" fill="none" stroke="#0000c2" stroke-width=".19" stroke-dasharray=".3 .4"/>
<g font-size="4.2" fill="#0000c2">
<text x="129.5" y="20.3">GateDriveSheet</text>
<text x="129.5" y="25.4">Reference design from TexasInstruments: &quot;tidubx1b.pdf&quot;</text>
<text x="135.3" y="30.5">and also the UCC21520DW datasheet</text>
</g>
<g font-size="3.5" fill="#008484">
<text x="99.4" y="81.4">U1</text>
<text x="99" y="115.7">UCC21520DW</text>
<text x="100.7" y="136">U2</text>
<text x="100.3" y="170.3">UCC21520DW</text>
<text x="103.2" y="188.1">U3</text>
<text x="102.8" y="222.4">UCC21520DW</text>
</g>
<g font-size="2.8" fill="#0000c2">
<text x="14" y="18.6">J4 BoosterPack Connector has PWM and</text>
<text x="14" y="21.6">Discrete I/O for Gate Driving Circuitry</text>
</g>
<text font-size="2.8" fill="#840000" x="301" y="277.3">Title:</text>
<g font-size="2.1" fill="#008484">
<text x="26.7" y="25">J4</text>
<text x="94.1" y="25">J2</text>
<text x="209.7" y="92.3">MotorA</text>
<text x="208.4" y="147">MotorB</text>
<text x="208.4" y="199">MotorC</text>
</g>
<g font-size="2.1" fill="#0000c2">
<text x="40.6" y="29.2">PWM3A</text>
<text x="40.6" y="31.8">PWM3B</text>
<text x="40.6" y="34.3">PWM2A</text>
<text x="40.6" y="36.9">PWM2B</text>
<text x="40.6" y="39.4">PWM1A</text>
<text x="40.6" y="41.9">PWM1B</text>
<text x="39.4" y="47">PWM_C_DIS</text>
<text x="39.4" y="49.6">PWM_B_DIS</text>
<text x="39.4" y="52.1">PWM_A_DIS</text>
</g>
<g font-size="2.1" fill="#840000">
<text x="301" y="273.5">File: GateDriveSheet.sch</text>
<text x="301" y="270.8">Sheet: /GateDriveSheet/</text>
<text x="301" y="280.9">Size: A3</text>
<text x="323" y="280.9">Date:</text>
<text x="386" y="280.9">Rev:</text>
<text x="301" y="283.7">KiCad E.D.A. kicad 4.0.5</text>
<text x="386" y="283.7">Id: 2/4</text>
</g>
<g font-size="1.8" fill="#840000">
<text x="35" y="11.7">1</text>
<text x="85" y="11.7">2</text>
<text x="135" y="11.7">3</text>
<text x="185" y="11.7">4</text>
<text x="235" y="11.7">5</text>
<text x="285" y="11.7">6</text>
<text x="335" y="11.7">7</text>
<text x="385" y="11.7">8</text>
<text x="37.6" y="29">1</text>
<text x="104.9" y="29">1</text>
<text x="10.4" y="35.7">A</text>
<text x="37.6" y="31.5">2</text>
<text x="37.6" y="34.1">3</text>
<text x="104.9" y="31.5">2</text>
<text x="104.9" y="34.1">3</text>
<text x="408.4" y="35.7">A</text>
<text x="37.6" y="36.6">4</text>
<text x="37.6" y="39.2">5</text>
<text x="37.6" y="41.7">6</text>
<text x="104.9" y="36.6">4</text>
<text x="104.9" y="39.2">5</text>
<text x="104.9" y="41.7">6</text>
<text x="37.6" y="44.2">7</text>
<text x="37.6" y="46.8">8</text>
<text x="104.9" y="44.2">7</text>
<text x="104.9" y="46.8">8</text>
<text x="37.1" y="51.9">10</text>
<text x="37.6" y="49.3">9</text>
<text x="104.4" y="51.9">10</text>
<text x="104.9" y="49.3">9</text>
<text x="10.4" y="85.7">B</text>
<text x="408.4" y="85.7">B</text>
<text x="10.4" y="135.7">C</text>
<text x="408.4" y="135.7">C</text>
<text x="10.4" y="185.7">D</text>
<text x="408.4" y="185.7">D</text>
<text x="10.4" y="235.7">E</text>
<text x="408.4" y="235.7">E</text>
<text x="10.5" y="285.7">F</text>
<text x="35" y="286.7">1</text>
<text x="85" y="286.7">2</text>
<text x="135" y="286.7">3</text>
<text x="185" y="286.7">4</text>
<text x="235" y="286.7">5</text>
<text x="285" y="286.7">6</text>
<text x="335" y="286.7">7</text>
<text x="385" y="286.7">8</text>
<text x="408.5" y="285.7">F</text>
</g>
<g font-size="1.8" fill="#008484">
<text x="26.1" y="29.9">4.01/PF2</text>
<text x="92.7" y="29.9">2.01/GND</text>
<text x="114" y="27.9">JP7</text>
<text x="25.9" y="35">4.03/PB3</text>
<text x="26.1" y="32.4">4.02/PF3</text>
<text x="93.2" y="32.4">2.02/PB2</text>
<text x="93.3" y="35">2.03/PE0</text>
<text x="124.4" y="31.2" transform="rotate(-90 124.4 31.2)">GND</text>
<text x="25.9" y="37.5">4.04/PC4</text>
<text x="25.9" y="40">4.05/PC5</text>
<text x="90.8" y="40">2.05/RESET</text>
<text x="93.4" y="37.5">2.04/PF0</text>
<text x="25.9" y="42.6">4.06/PC6</text>
<text x="25.9" y="45.1">4.07/PC7</text>
<text x="25.9" y="47.7">4.08/PD6</text>
<text x="93.2" y="42.6">2.06/PB7</text>
<text x="93.2" y="45.1">2.07/PB6</text>
<text x="93.2" y="47.7">2.08/PA4</text>
<text x="25.9" y="50.2">4.09/PD7</text>
<text x="26.1" y="52.7">4.10/PF4</text>
<text x="93.2" y="50.2">2.09/PA3</text>
<text x="93.2" y="52.7">2.10/PA2</text>
<text x="104.8" y="69.3">VDD</text>
<text x="109.5" y="74.4">R_boot1</text>
<text x="111.8" y="76.9">2.2</text>
<text x="122.2" y="74.2">D_boot1</text>
<text x="119.4" y="79.3">VS-MBRS130L-M3</text>
<text x="147.3" y="80.8">VS-MBRS130L-M3</text>
<text x="168.4" y="83.3">0</text>
<text x="66.2" y="86.6">R1</text>
<text x="66.3" y="84.6">10</text>
<text x="66.3" y="89.6">10</text>
<text x="77.6" y="88.4">C7</text>
<text x="99.5" y="84.5">INA</text>
<text x="99.5" y="89.6">INB</text>
<text x="116.5" y="89.6">OUTA</text>
<text x="116.5" y="84.5">VDDA</text>
<text x="136.8" y="87.1">C_boot1</text>
<text x="152.3" y="85.8">Dg_OFF1</text>
<text x="161.6" y="89.6">10</text>
<text x="165" y="85.3">Rg_OFF1</text>
<text x="199.9" y="88.3" transform="rotate(-90 199.9 88.3)">Gate_A_Top1</text>
<text x="66.2" y="91.7">R2</text>
<text x="68.1" y="96">C1</text>
<text x="74.3" y="90.9">10pF_ceramic</text>
<text x="75.7" y="96">C4</text>
<text x="84.5" y="96">10pF_ceramic</text>
<text x="90.4" y="93.5">C10</text>
<text x="99.5" y="94.7">VCCI</text>
<text x="116.7" y="94.7">VSSA</text>
<text x="134.2" y="92.2">0.47uF_ceramic</text>
<text x="159.1" y="91.7">Rg_ON1</text>
<text x="61.9" y="96.3" transform="rotate(-90 61.9 96.3)">+3.3V</text>
<text x="65.5" y="101.1">10uF_ceramic</text>
<text x="74.4" y="99.8">0.1uF_ceramic</text>
<text x="99.5" y="101">GND</text>
<text x="116.5" y="101">VDDB</text>
<text x="63.5" y="103.6" transform="rotate(-90 63.5 103.6)">GND</text>
<text x="66.3" y="106.2">10</text>
<text x="99.5" y="106.1">DISABLE</text>
<text x="116.5" y="106.1">OUTB</text>
<text x="135.5" y="103.6">C13</text>
<text x="143.1" y="103.6">C16</text>
<text x="151.7" y="102.2" transform="rotate(-90 151.7 102.2)">VDD</text>
<text x="178.1" y="106.2">10</text>
<text x="66.2" y="108.2">R3</text>
<text x="74.6" y="112.8" transform="rotate(-90 74.6 112.8)">+3.3V</text>
<text x="79.7" y="109.2">JP1</text>
<text x="99.5" y="111.2">DeadTime</text>
<text x="116.7" y="111.2">VSSB</text>
<text x="126.4" y="108.7">10uF_ceramic</text>
<text x="143" y="108.7">0.1uF_ceramic</text>
<text x="175.6" y="108.2">Rg_ON2</text>
<text x="199.9" y="112.6" transform="rotate(-90 199.9 112.6)">Gate_A_Bottom1</text>
<text x="76.2" y="117.6" transform="rotate(-90 76.2 117.6)">GND</text>
<text x="79.7" y="114.3">JP2</text>
<text x="87.9" y="116.3">1k</text>
<text x="158.2" y="117.4">VSS</text>
<text x="106.1" y="123.9">VDD</text>
<text x="110.8" y="129">R_boot2</text>
<text x="113.1" y="131.6">2.2</text>
<text x="123.5" y="128.8">D_boot2</text>
<text x="120.6" y="133.9">VS-MBRS130L-M3</text>
<text x="148.6" y="135.4">VS-MBRS130L-M3</text>
<text x="167.2" y="137.9">0</text>
<text x="67.5" y="141.2">R4</text>
<text x="67.6" y="139.2">10</text>
<text x="78.9" y="143">C8</text>
<text x="100.7" y="139.1">INA</text>
<text x="117.8" y="139.1">VDDA</text>
<text x="138.1" y="141.7">C_boot2</text>
<text x="153.5" y="140.4">Dg_OFF2</text>
<text x="163.7" y="139.9">Rg_OFF2</text>
<text x="201.2" y="142.9" transform="rotate(-90 201.2 142.9)">Gate_B_Top1</text>
<text x="67.5" y="146.3">R5</text>
<text x="67.6" y="144.3">10</text>
<text x="75.6" y="145.5">10pF_ceramic</text>
<text x="91.7" y="148.1">C11</text>
<text x="100.7" y="144.2">INB</text>
<text x="100.7" y="149.3">VCCI</text>
<text x="117.8" y="144.2">OUTA</text>
<text x="118" y="149.3">VSSA</text>
<text x="135.5" y="146.8">0.47uF_ceramic</text>
<text x="160.4" y="146.3">Rg_ON3</text>
<text x="162.9" y="144.3">10</text>
<text x="63.2" y="150.9" transform="rotate(-90 63.2 150.9)">+3.3V</text>
<text x="66.7" y="155.7">10uF_ceramic</text>
<text x="69.3" y="150.6">C2</text>
<text x="75.7" y="154.4">0.1uF_ceramic</text>
<text x="77" y="150.6">C5</text>
<text x="85.8" y="150.6">10pF_ceramic</text>
<text x="100.7" y="155.6">GND</text>
<text x="117.8" y="155.6">VDDB</text>
<text x="64.8" y="158.2" transform="rotate(-90 64.8 158.2)">GND</text>
<text x="67.6" y="160.8">10</text>
<text x="100.7" y="160.7">DISABLE</text>
<text x="117.8" y="160.7">OUTB</text>
<text x="136.8" y="158.2">C14</text>
<text x="144.4" y="158.2">C17</text>
<text x="151.7" y="156.8" transform="rotate(-90 151.7 156.8)">VDD</text>
<text x="173" y="160.8">10</text>
<text x="67.5" y="162.8">R6</text>
<text x="75.9" y="167.4" transform="rotate(-90 75.9 167.4)">+3.3V</text>
<text x="81" y="163.8">JP3</text>
<text x="100.7" y="165.8">DeadTime</text>
<text x="118" y="165.8">VSSB</text>
<text x="127.7" y="163.3">10uF_ceramic</text>
<text x="144.2" y="163.3">0.1uF_ceramic</text>
<text x="170.5" y="162.8">Rg_ON4</text>
<text x="201.2" y="167.2" transform="rotate(-90 201.2 167.2)">Gate_B_Bottom1</text>
<text x="77.5" y="172.2" transform="rotate(-90 77.5 172.2)">GND</text>
<text x="81" y="168.9">JP4</text>
<text x="88.5" y="173">R11</text>
<text x="89.2" y="170.9">1k</text>
<text x="160.8" y="172">VSS</text>
<text x="108.6" y="176">VDD</text>
<text x="112" y="185.7">R_boot3</text>
<text x="114.4" y="183.6">2.2</text>
<text x="123.2" y="186">VS-MBRS130L-M3</text>
<text x="126" y="180.9">D_boot3</text>
<text x="70.2" y="191.2">10</text>
<text x="103.3" y="191.2">INA</text>
<text x="120.3" y="191.2">VDDA</text>
<text x="151.1" y="187.4">VS-MBRS130L-M3</text>
<text x="169.7" y="190">0</text>
<text x="70" y="193.3">R7</text>
<text x="70.2" y="196.3">10</text>
<text x="78.2" y="197.6">10pF_ceramic</text>
<text x="81.4" y="195.1">C9</text>
<text x="103.3" y="196.3">INB</text>
<text x="120.3" y="196.3">OUTA</text>
<text x="140.6" y="193.8">C_boot3</text>
<text x="156.1" y="192.5">Dg_OFF3</text>
<text x="165.4" y="196.3">10</text>
<text x="166.2" y="192">Rg_OFF3</text>
<text x="201.2" y="195" transform="rotate(-90 201.2 195)">Gate_C_Top1</text>
<text x="65.7" y="203" transform="rotate(-90 65.7 203)">+3.3V</text>
<text x="70" y="198.4">R8</text>
<text x="71.9" y="202.7">C3</text>
<text x="79.5" y="202.7">C6</text>
<text x="88.3" y="202.7">10pF_ceramic</text>
<text x="94.2" y="200.1">C12</text>
<text x="103.3" y="201.3">VCCI</text>
<text x="120.5" y="201.3">VSSA</text>
<text x="138" y="198.9">0.47uF_ceramic</text>
<text x="162.9" y="198.4">Rg_ON5</text>
<text x="69.3" y="207.8">10uF_ceramic</text>
<text x="78.2" y="206.5">0.1uF_ceramic</text>
<text x="103.3" y="207.7">GND</text>
<text x="120.3" y="207.7">VDDB</text>
<text x="154.2" y="208.9" transform="rotate(-90 154.2 208.9)">VDD</text>
<text x="67.3" y="210.3" transform="rotate(-90 67.3 210.3)">GND</text>
<text x="70" y="214.9">R9</text>
<text x="70.2" y="212.8">10</text>
<text x="83.5" y="215.9">JP5</text>
<text x="103.3" y="212.8">DISABLE</text>
<text x="120.3" y="212.8">OUTB</text>
<text x="130.2" y="215.4">10uF_ceramic</text>
<text x="139.3" y="210.3">C15</text>
<text x="146.8" y="215.4">0.1uF_ceramic</text>
<text x="146.9" y="210.3">C18</text>
<text x="174.3" y="214.9">Rg_ON6</text>
<text x="176.8" y="212.8">10</text>
<text x="78.4" y="219.5" transform="rotate(-90 78.4 219.5)">+3.3V</text>
<text x="83.5" y="221">JP6</text>
<text x="103.3" y="217.8">DeadTime</text>
<text x="120.5" y="217.8">VSSB</text>
<text x="201.2" y="219.3" transform="rotate(-90 201.2 219.3)">Gate_C_Bottom1</text>
<text x="80" y="224.2" transform="rotate(-90 80 224.2)">GND</text>
<text x="91.1" y="225">R12</text>
<text x="91.7" y="223">1k</text>
<text x="159.5" y="224.1">VSS</text>
</g>
<text font-size="1.8" fill="#0000c2" x="87.3" y="118.3">R10</text>
<g font-size="1.4" fill="#0000c2">
<text x="141" y="57.2">Might need 1uF capacitor here during testing</text>
<text x="109.2" y="68.4">17V because D_boot has 0.3V diode forward</text>
<text x="109.2" y="69.9">voltage drop (Vboot = 17-0.3 = 16.7V.</text>
<text x="205.7" y="79.4">MOSFET Drain and Source Connections are Made Off-PCB</text>
<text x="207.7" y="80.9">Battery Bus Bar: Top Drain</text>
<text x="207.7" y="82.4">Source of Top MOSFET Connected to Drain of Bottom MOSFET</text>
<text x="207.7" y="83.9">Source of Bottom MOSFET connected to Batt- (VSS == Batt-)</text>
<text x="207" y="135.2">MOSFET Drain and Source Connections are Made Off-PCB</text>
<text x="208.9" y="136.7">Battery Bus Bar: Top Drain</text>
<text x="208.9" y="138.2">Source of Top MOSFET Connected to Drain of Bottom MOSFET</text>
<text x="208.9" y="139.7">Source of Bottom MOSFET connected to Batt- (VSS == Batt-)</text>
<text x="208.3" y="187.3">MOSFET Drain and Source Connections are Made Off-PCB</text>
<text x="210.2" y="188.8">Battery Bus Bar: Top Drain</text>
<text x="210.2" y="190.3">Source of Top MOSFET Connected to Drain of Bottom MOSFET</text>
<text x="210.2" y="191.8">Source of Bottom MOSFET connected to Batt- (VSS == Batt-)</text>
</g>
<text font-size="1.1" fill="#0000c2" x="77.5" y="119.4">R_dt (in kohm) * 10 = DT(in ns)</text>
</svg>
